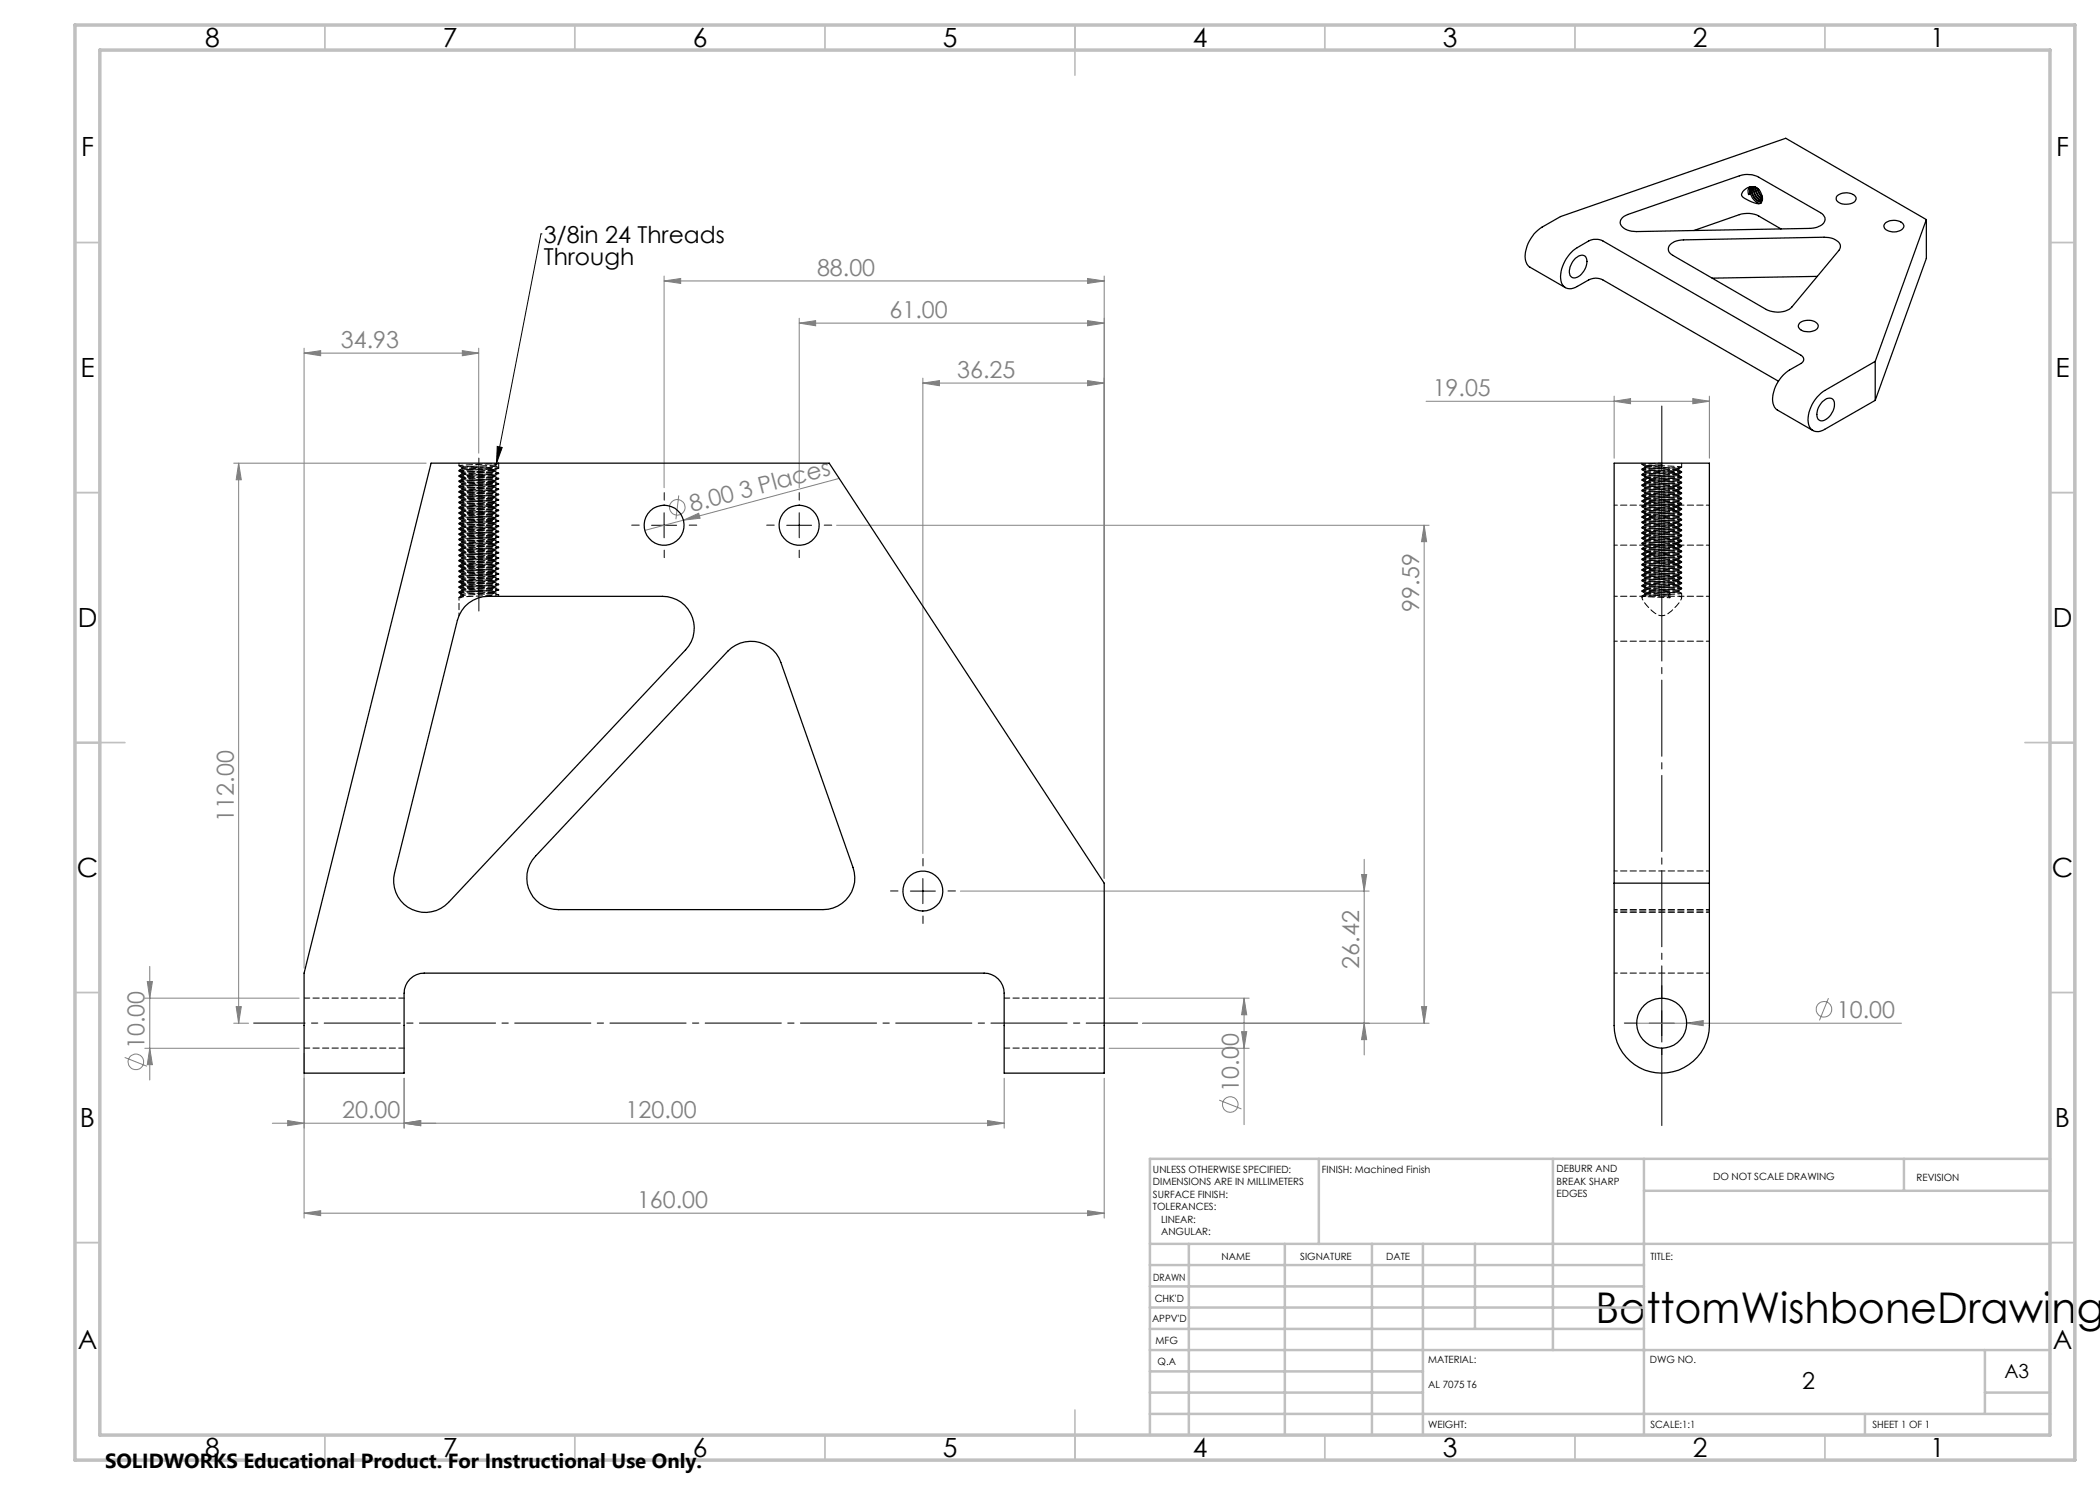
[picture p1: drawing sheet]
<svg xmlns="http://www.w3.org/2000/svg" width="420mm" height="297mm" viewBox="0 0 420 297" stroke-linecap="round" stroke-linejoin="round" font-family="sans-serif">
<g fill="none" stroke="#808080" stroke-width=".2">
<path d="M132.8 56.2l3.3-.5v1zM132.8 55.2v42.3M132.8 56.2h88M217.5 55.7l3.3 .5-3.3 .5zM220.8 55.2v120.4M60.8 70.6l3.3-.5v1.1zM60.8 69.6v124M60.8 70.6h34.9M92.5 70.1l3.2 .5-3.2 .6zM95.7 69.6v21M159.8 64.6l3.3-.5v1.1zM159.8 63.6v33.9"/>
<path d="M159.8 64.6h61M184.6 76.6l3.3-.5v1zM184.6 75.6v95.1M184.6 76.6h36.2M217.5 64.1l3.3 .5-3.3 .6zM217.5 76.1l3.3 .5-3.3 .5zM322.8 79.2v12.4M338.6 79.7l3.3 .6-3.3 .4zM341.9 79.2v12.4M46.7 92.6h38.5M47.7 92.6v112M47.7 92.6l.6 3.4h-1.1z"/>
<path d="M135.7 99.1l-.5 4.8M167.9 95.7l-31.2 8.3M285.2 80.3h56.7M322.8 80.3l3.3-.6v1zM136.7 104l3-1.3 .3 .9zM136.7 104l-7.7 2.1M167.3 105.1h118.5M284.8 105.1v99.5M284.8 105.1l.5 3.2h-1zM192.1 178.2h81.7M272.3 174.9h1l-.5 3.3zM272.8 171.9v39.1"/>
<path d="M29 199.6h30.8M29.5 196.3h1l-.5 3.3zM30 193.3v22.7M221.8 199.6h28M248.8 199.6v25.3M248.8 199.6l.5 3.3h-1zM365.7 199.6l-1.8 4.5M24.9 211.5l4.5 1.8M29 209.7h30.8M30 209.7l.5 3.2h-1zM46.7 204.6h3M47.2 201.3h1.1l-.6 3.3z"/>
<path d="M60.8 210.6v33M80.8 215.6v10M200.8 215.6v10M220.8 215.6v28M221.8 209.7h28M228.5 204.6h57.3M248.3 206.3h1l-.5 3.4zM272.8 204.6l.5 3.3h-1zM284.3 201.3h1l-.5 3.3zM327.3 204.6h53M337.4 204.6l3.2-.5v1zM54.5 224.6h146.3"/>
<path d="M57.5 224.1l3.3 .5-3.3 .5zM80.8 224.6l3.3-.5v1zM197.5 224.1l3.3 .5-3.3 .5zM243.8 220l4.5 1.8M60.8 242.6l3.3-.5v1zM60.8 242.6h160M217.5 242.1l3.3 .5-3.3 .5z"/>
<circle cx="135.5" cy="101.5" r="1.55"/>
<circle cx="27.2" cy="212.4" r="1.56"/>
<circle cx="364.8" cy="201.9" r="1.56"/>
<circle cx="246.1" cy="220.9" r="1.55"/>
</g>
<path d="M108.2 46.8h.1M108.2 46.8l-8.9 45.8M99.4 89.3l1 .2-1.1 3.1zM130.3 105.1h5M132.8 102.5v5.1M157.3 105.1h5M159.8 102.5v5.1M182.1 178.2h5M184.6 175.7v5M329.8 204.6h5.1M332.4 202.1v5" fill="none" stroke="#000" stroke-width=".2"/>
<path d="M50.7 204.6h176.8" fill="none" stroke="#000" stroke-width=".2" stroke-dasharray="15.2 1.3 1.3 1.3" stroke-dashoffset="4.9"/>
<path d="M95.8 122.2v-30.6" fill="none" stroke="#000" stroke-width=".2" stroke-dasharray="15.2 1.3 1.3 1.3" stroke-dashoffset="1.9"/>
<g fill="none" stroke="#000" stroke-width=".2" stroke-dasharray="15.2 1.3 1.3 1.3">
<path d="M127.8 105h-1.5M132.8 100v-1.5M132.8 110v1.5M137.8 105h1.5M154.8 105h-1.5M159.8 100v-1.5M159.8 110v1.5M164.8 105h1.5M179.6 178.2h-1.5M184.6 173.2v-1.5M189.6 178.2h1.5M184.6 183.2v1.5"/>
<path d="M332.4 199.6v-2.5M327.4 204.6h-2.5M332.4 209.6v2.5M337.4 204.6h2.5"/>
</g>
<path d="M332.4 81.2v143.9" fill="none" stroke="#000" stroke-width=".2" stroke-dasharray="15.2 1.3 1.3 1.3" stroke-dashoffset="2.3"/>
<g fill="none" stroke="#c0c0c0" stroke-width=".35">
<path d="M65 5v5M115 5v5M165 5v5M215 5v10M265 5v5M315 5v5M365 5v5M15 48.5h5M410 48.5h5M15 98.5h5M410 98.5h5M15 148.5h10"/>
<path d="M405 148.5h10M15 198.5h5M410 198.5h5M15 248.5h5M410 248.5h5M65 287v5M115 287v5M165 287v5M215 282v10M265 287v5M315 287v5M365 287v5"/>
</g>
<g fill="none" stroke="#c0c0c0" stroke-width=".5">
<path d="M263.8 231.8v17M310.6 231.8v38.2M328.8 231.8v55.2M328.8 238.2h81.2M380.8 231.8v6.4M410 231.8h-180v55.2M230 248.8h180M230 257.3h98.8M230 253h98.8M237.8 248.8v38.2M257 248.8v38.2M274.4 248.8v38.2"/>
<path d="M284.6 248.8v38.2M295 248.8v17M230 265.8h98.8M230 261.5h98.8M230 278.5h54.6M230 274.3h54.6M230 270h180M397 278.5h13M397 270v12.8M230 282.8h180M373 282.8v4.2"/>
</g>
<path d="M15 5h400v287h-400zM20 10h390v277h-390z" fill="none" stroke="#c0c0c0" stroke-width=".7"/>
<path d="M99.4 89.3l1 .2-1.1 3.1z" fill="#000"/>
<g fill="#808080">
<path d="M136.7 104l3-1.3 .3 .9z"/>
<path d="M80.8 224.6l3.3-.5v1zM57.5 224.1l3.3 .5-3.3 .5zM92.5 70.1l3.2 .5-3.2 .6zM60.8 70.6l3.3-.5v1.1zM217.5 55.7l3.3 .5-3.3 .5zM132.8 56.2l3.3-.5v1z"/>
<path d="M159.8 64.6l3.3-.5v1.1zM217.5 64.1l3.3 .5-3.3 .6zM184.6 76.6l3.3-.5v1zM217.5 76.1l3.3 .5-3.3 .5zM337.4 204.6l3.2 .5v-1z"/>
<path d="M47.2 201.3h1.1l-.6 3.3zM47.7 92.6l.6 3.4h-1.1z"/>
<path d="M29.5 196.3h1l-.5 3.3zM30 209.7l.5 3.2h-1zM248.8 199.6l.5 3.3h-1zM248.3 206.3h1l-.5 3.4zM284.8 105.1l.5 3.2h-1zM284.3 201.3h1l-.5 3.3zM272.3 174.9h1l-.5 3.3zM272.8 204.6l.5 3.3h-1z"/>
<path d="M322.8 80.3l3.3-.6v1zM338.6 79.7l3.3 .6-3.3 .4z"/>
<path d="M80.8 224.6l3.3-.5v1zM197.5 224.1l3.3 .5-3.3 .5z"/>
<path d="M60.8 242.6l3.3-.5v1zM217.5 242.1l3.3 .5-3.3 .5z"/>
</g>
<g fill="none" stroke="#000" stroke-width=".25">
<path d="M348.8 38a2.12 2.12 0 0 1 2.4-.5 2.12 2.12 0 0 1 1.3 2.1l-.1 .6a.76 .76 0 0 1-1.1 .5l-1.8-.7a1.5 1.5 0 0 1-1.2-1.1zM349.9 37.4a1.41 1.41 0 0 0-.2 1.5h.3M350.1 37.4a2.75 2.75 0 0 0 1.7 3.2h.3M350.4 37.4a1.32 1.32 0 0 0-.3 1.4l-.1 .1M350.6 37.4a2.24 2.24 0 0 0 1.2 2.9h.3l.4-.5M350.6 37.4a2.2 2.2 0 0 0 1.3 2.8h.4M350.9 37.4a2.3 2.3 0 0 0 1.5 2.7 2.19 2.19 0 0 1-1.6-2.7l-.1-.1a1.05 1.05 0 0 0-.7 1.6M351.1 37.4l-.1 .1a2.47 2.47 0 0 0 1.5 2.3l-.5-.4M351.2 37.5a2.47 2.47 0 0 0 1.3 2.3M351.4 37.6a2.35 2.35 0 0 0 1.1 1.8M351.5 37.7a2.36 2.36 0 0 0 .9 1.6M352.4 39.2v.1"/>
<path d="M367.4 39.2a2.7 2.7 0 0 1 3.8 .3 1.26 1.26 0 0 1-1.5 1.3 2.17 2.17 0 0 1-2.5-.9zM315.1 51.6a1.36 1.36 0 0 1 2.1-.2 3.3 3.3 0 0 1-2.4 4.2 1.21 1.21 0 0 1-.9-1.8l.5-1.2zM324.5 43.5l1.1-.6 22.3-7.7a5 5 0 0 1 3.9 .3l12.3 7a1.43 1.43 0 0 1 .9 1.6 1.43 1.43 0 0 1-1.3 1.2l-1.7 .4-34.7 .6a3 3 0 0 1-3.3-1.7l.1-.6zM334.2 48.8l1.1-.6 1.4-.2 28.1-.6a3.3 3.3 0 0 1 3.3 1.6v.5l-.3 .6-9.4 11.3a4.6 4.6 0 0 1-5.1 .5l-18.7-10.8a1.32 1.32 0 0 1-.9-1.1 1.32 1.32 0 0 1 .5-1.2zM352.2 40.6l-.1 .1M356.2 45.8l-4.4-2.6a5 5 0 0 0-3.9-.3l-9.1 3.2M363.5 55.3l-21.1 .3M377.2 44.5a2.69 2.69 0 0 1 3.5 .5 1.3 1.3 0 0 1-1.4 1.4 2.25 2.25 0 0 1-2.5-1v-.5zM385.3 43.9l-28.1-16.2-45.1 15.6-3.7 2.1a7.1 7.1 0 0 0-3.3 6.7l.3 .7 .5 .6 7.2 4.1M385.3 43.9l-10.3 28.4M385.3 43.9v7.8l-10.3 28.4M355.7 76.2l-35.1-20.2a3 3 0 0 0-2.9 0l-2.2 1.3a2.04 2.04 0 0 1-2.4 .2 2.04 2.04 0 0 1-1-2.2 7.4 7.4 0 0 1 3.4-5.8l2.2-1.3a3.3 3.3 0 0 1 2.9 0l39.6 22.8a.89 .89 0 0 1 .6 .9 .89 .89 0 0 1-.6 .8l-2.3 1.3a7.1 7.1 0 0 0-3.3 6.7l.3 .7 .5 .5 7.2 4.2"/>
<path d="M359.9 64.6a2.79 2.79 0 0 1 3.7 .3 1.13 1.13 0 0 1-1.3 1.4 2.08 2.08 0 0 1-2.6-1.1zM375 72.3l-10.1 5.8a7.1 7.1 0 0 0-3.2 6.7 1.94 1.94 0 0 0 3.2 1.1l10.1-5.8M375 72.3v7.8M86.2 92.6h79.6l55 84v38h-20v-16a4 4 0 0 0-4-4h-112a4 4 0 0 0-4 4v16h-20v-20zM322.8 92.6h19.1v112.5a9.5 9.5 0 0 1-9.5 9.5 9.5 9.5 0 0 1-9.6-9.5zM364.5 80.4a1.44 1.44 0 0 1 2.2-.3 3.5 3.5 0 0 1-2.2 4.1 1.14 1.14 0 0 1-1.1-1.7l.3-1.1zM93 121.3a6.5 6.5 0 0 1 4.6-2h34.9a6.3 6.3 0 0 1 5.8 3.8 6.3 6.3 0 0 1-1.2 6.9l-47.4 50.5a6.4 6.4 0 0 1-7.7 1.2 6.4 6.4 0 0 1-3.1-7.1l12.6-50.5 .8-1.9zM145.6 130.2a6.4 6.4 0 0 1 10.6 2.3l14.4 41a6.3 6.3 0 0 1-6 8.4h-52.9a6.3 6.3 0 0 1-5.8-3.8 6.3 6.3 0 0 1 1.2-6.9zM322.8 176.6h19.1"/>
<circle cx="132.8" cy="105" r="4"/>
<circle cx="159.8" cy="105" r="4"/>
<circle cx="184.6" cy="178.2" r="4"/>
<circle cx="332.4" cy="204.6" r="5"/>
</g>
<g fill="none" stroke="#000" stroke-width=".2" stroke-dasharray="1.3 .6" stroke-dashoffset=".5">
<path d="M92.5 93.5l6.7 .5-6.8 .5M92.5 94.6l6.7 .5-6.8 .5M92.5 95.6l6.7 .5-6.8 .6M92.5 96.7l6.7 .5-6.8 .5M92.5 97.8l6.7 .4-6.8 .6M92.5 98.8l6.7 .5-6.8 .5M92.5 99.9l6.7 .5-6.8 .5M92.5 93.8l6.7 .5-6.8 .5M92.5 94.8l6.7 .5-6.8 .6M92.5 95.9l6.7 .5-6.8 .5M92.5 97l6.7 .4-6.8 .6M92.5 98l6.7 .5-6.8 .5"/>
<path d="M92.5 99.1l6.7 .5-6.8 .5M99.7 92.6l-7.9 .5M99.7 93.5l-7.9 .6M99.7 92.6v.9M328.4 97l7.9 .5M328.4 94.9l7.9 .5M332.4 92.6v.9M336.3 93.4l-7.9 .5M336.3 94.5l-7.9 .5M336.3 95.5l-7.9 .6M336.3 96.6l-7.9 .5M336.3 97.6l-7.9 .6"/>
<path d="M336.3 98.7l-7.9 .5M336.3 99.8l-7.9 .5M336.3 94.3l-7.8 .6M336.3 95.4l-7.8 .5M336.3 96.5l-7.8 .5M336.3 97.5l-7.8 .5M336.3 98.6l-7.8 .5M336.3 99.6l-7.8 .5M92.1 119.5v-.9M92.5 100.9l6.7 .5-6.8 .5M92.5 102l6.7 .5-6.8 .5M92.5 103l6.7 .5-6.8 .6"/>
<path d="M92.5 104.1l6.7 .5-6.8 .5M92.5 105.2l6.7 .4-6.8 .6M92.5 106.2l6.7 .5-6.8 .5M92.5 107.3l6.7 .5-6.8 .5M92.5 108.3l6.7 .5-6.8 .6M92.5 109.4l6.7 .5-6.8 .5M92.5 110.5l6.7 .4-6.8 .6M92.5 111.5l6.7 .5-6.8 .5M92.5 112.6l6.7 .5-6.8 .5M92.5 113.6l6.7 .5-6.8 .5M92.5 114.7l6.7 .5-6.8 .5M92.5 115.7l6.7 .5-6.8 .6"/>
<path d="M92.5 116.8l6.7 .5-6.8 .5M92.5 117.9l6.7 .4-6.8 .6M92.5 100.1l6.7 .5-6.8 .6M92.5 101.2l6.7 .5-6.8 .5M92.5 102.2l6.7 .5-6.8 .6M92.5 103.3l6.7 .5-6.8 .5M92.5 104.4l6.7 .5-6.8 .5M92.5 105.4l6.7 .5-6.8 .5M92.5 106.5l6.7 .5-6.8 .5M92.5 107.5l6.7 .5-6.8 .6M92.5 108.6l6.7 .5-6.8 .5M92.5 109.7l6.7 .4-6.8 .6"/>
<path d="M92.5 110.7l6.7 .5-6.8 .5M92.5 111.8l6.7 .5-6.8 .5M92.5 112.8l6.7 .5-6.8 .6M92.5 113.9l6.7 .5-6.8 .5M92.5 114.9l6.7 .5-6.8 .6M92.5 116l6.7 .5-6.8 .5M92.5 117.1l6.7 .5-6.8 .5M92.5 118.1l6.7 .5-6.8 .5M328.4 101.2l7.9 .5M328.4 102.3l7.9 .5M328.4 104.4l7.9 .5M328.4 105.5l7.9 .5"/>
<path d="M328.4 106.5l7.9 .5M328.4 109.7l7.9 .5M328.4 111.8l7.9 .5M328.4 112.9l7.9 .5M328.4 115l7.9 .5M328.4 118.2l7.9 .5M328.4 113.9l7.9 .5M328.4 117.1l7.9 .5M334 119.5v-.9M336.3 100.8l-7.9 .5M336.3 101.9l-7.9 .5M336.3 102.9l-7.9 .6"/>
<path d="M336.3 104l-7.9 .5M336.3 105.1l-7.9 .5M336.3 106.1l-7.9 .5M336.3 107.2l-7.9 .5M336.3 108.2l-7.9 .6M336.3 109.3l-7.9 .5M336.3 110.3l-7.9 .6M336.3 111.4l-7.9 .5M336.3 112.5l-7.9 .5M336.3 113.5l-7.9 .5M336.3 114.6l-7.9 .5M336.3 115.6l-7.9 .6"/>
<path d="M336.3 116.7l-7.9 .5M336.3 117.8l-7.9 .5M336.3 100.7l-7.8 .5M336.3 101.7l-7.8 .6M336.3 102.8l-7.8 .5M336.3 103.9l-7.8 .5M336.3 104.9l-7.8 .5M336.3 106l-7.8 .5M336.3 107l-7.8 .6M336.3 108.1l-7.8 .5M336.3 109.2l-7.8 .5M336.3 110.2l-7.8 .5"/>
<path d="M336.3 111.3l-7.8 .5M336.3 112.3l-7.8 .5M336.3 113.4l-7.8 .5M336.3 114.4l-7.8 .6M336.3 115.5l-7.8 .5M336.3 116.6l-7.8 .5M336.3 117.6l-7.8 .5M336.3 118.7l-7.8 .5"/>
</g>
<g fill="none" stroke="#000" stroke-width=".2" stroke-dasharray="1.3 .6" stroke-dashoffset=".3">
<path d="M91.8 94.2l.6 .3M91.8 95.3l.6 .3M91.8 96.3l.6 .4M91.8 97.4l.6 .3M91.8 98.5l.6 .3M91.8 99.5l.6 .3M91.8 93.2l.6 .3M91.9 93.2l7.8 .5-7.9 .5M91.9 94.2l7.8 .5-7.9 .6M91.9 95.3l7.8 .5-7.9 .5M91.9 96.3l7.8 .6-7.9 .5M91.9 97.4l7.8 .5-7.9 .5"/>
<path d="M91.9 98.5l7.8 .5-7.9 .5M91.9 99.5l7.8 .5-7.9 .6M91.9 94.1l7.8 .5-7.9 .5M91.9 95.2l7.8 .5-7.9 .5M91.9 96.2l7.8 .5-7.9 .5M91.9 97.3l7.8 .5-7.9 .5M91.9 98.3l7.8 .5-7.9 .6M91.9 99.4l7.8 .5-7.9 .5M92.4 94.8l-.6 .3M92.4 95.8l-.6 .4M92.4 96.9l-.6 .3M92.4 98l-.6 .3"/>
<path d="M92.4 99l-.6 .4M92.4 93.7l-.6 .4M99.2 92.9l.5-.3M99.7 93.5l-.5-.3M328.4 94l.6 .3M328.4 95l.6 .3M328.4 96.1l.6 .3M328.4 97.1l.6 .4M328.4 98.2l.6 .3M328.4 99.2l.6 .4M328.4 92.9l.6 .3M329 94.5l-.6 .4"/>
<path d="M329 95.6l-.6 .3M329 96.6l-.6 .4M329 97.7l-.6 .3M329 98.8l-.6 .3M329 99.8l-.6 .3M329 93.5l-.6 .3M335.7 94.8l.6-.3M335.7 95.9l.6-.4M335.7 96.9l.6-.3M335.7 98l.6-.3M335.7 99l.6-.3M335.7 93.8l.6-.4"/>
<path d="M336.3 95.4l-.6-.3M336.3 96.4l-.6-.3M336.3 97.5l-.6-.3M336.3 98.6l-.6-.4M336.3 99.6l-.6-.3M336.3 94.3l-.6-.3M91.8 100.6l.6 .3M91.8 101.6l.6 .4M91.8 102.7l.6 .3M91.8 103.7l.6 .4M91.8 104.8l.6 .3M91.8 105.9l.6 .3"/>
<path d="M91.8 106.9l.6 .3M91.8 108l.6 .3M91.8 109l.6 .4M91.8 110.1l.6 .3M91.8 111.2l.6 .3M91.8 112.2l.6 .3M91.8 113.3l.6 .3M91.8 114.3l.6 .4M91.8 115.4l.6 .3M91.8 116.4l.6 .4M91.8 117.5l.6 .3M91.8 118.6l.6 .3"/>
<path d="M91.9 110.1l7.8 .5-7.9 .5M91.9 111.2l7.8 .5-7.9 .5M91.9 112.2l7.8 .5-7.9 .6M91.9 113.3l7.8 .5-7.9 .5M91.9 114.3l7.8 .5-7.9 .6M91.9 115.4l7.8 .5-7.9 .5M91.9 116.4l7.8 .6-7.9 .5M91.9 117.5l7.8 .5-7.9 .5M91.9 100.6l7.8 .5-7.9 .5M91.9 101.6l7.8 .5-7.9 .6M91.9 102.7l7.8 .5-7.9 .5M91.9 103.7l7.8 .6-7.9 .5"/>
<path d="M91.9 104.8l7.8 .5-7.9 .5M91.9 105.9l7.8 .5-7.9 .5M91.9 106.9l7.8 .5-7.9 .6M91.9 108l7.8 .5-7.9 .5M91.9 109l7.8 .6-7.9 .5M91.9 100.5l7.8 .5-7.9 .5M91.9 101.5l7.8 .5-7.9 .5M91.9 102.6l7.8 .5-7.9 .5M91.9 103.6l7.8 .5-7.9 .6M91.9 104.7l7.8 .5-7.9 .5M91.9 105.8l7.8 .4-7.9 .6M91.9 106.8l7.8 .5-7.9 .5"/>
<path d="M91.9 107.9l7.8 .5-7.9 .5M91.9 108.9l7.8 .5-7.9 .5M91.9 110l7.8 .5-7.9 .5M91.9 111l7.8 .5-7.9 .6M91.9 112.1l7.8 .5-7.9 .5M91.9 113.2l7.8 .5-7.9 .5M91.9 114.2l7.8 .5-7.9 .5M91.9 115.3l7.8 .5-7.9 .5M91.9 116.3l7.8 .5-7.9 .6M91.9 117.4l7.8 .5-7.9 .5M91.9 118.5l7.8 .4-7.9 .6M92.4 100.1l-.6 .3"/>
<path d="M92.4 101.1l-.6 .4M92.4 102.2l-.6 .3M92.4 103.3l-.6 .3M92.4 104.3l-.6 .3M92.4 105.4l-.6 .3M92.4 106.4l-.6 .4M92.4 107.5l-.6 .3M92.4 108.5l-.6 .4M92.4 109.6l-.6 .3M92.4 110.7l-.6 .3M92.4 111.7l-.6 .4M92.4 112.8l-.6 .3"/>
<path d="M92.4 113.8l-.6 .4M92.4 114.9l-.6 .3M92.4 116l-.6 .3M92.4 117l-.6 .3M92.4 118.1l-.6 .3M92.4 119.1l-.6 .4M328.4 100.3l.6 .3M328.4 101.4l.6 .3M328.4 102.4l.6 .4M328.4 103.5l.6 .3M328.4 104.5l.6 .4M328.4 105.6l.6 .3"/>
<path d="M328.4 106.7l.6 .3M328.4 107.7l.6 .3M328.4 108.8l.6 .3M328.4 109.8l.6 .4M328.4 110.9l.6 .3M328.4 111.9l.6 .4M328.4 113l.6 .3M328.4 114.1l.6 .3M328.4 115.1l.6 .4M328.4 116.2l.6 .3M328.4 117.2l.6 .4M328.4 118.3l.6 .3"/>
<path d="M329 100.9l-.6 .3M329 101.9l-.6 .4M329 103l-.6 .3M329 104l-.6 .4M329 105.1l-.6 .3M329 106.2l-.6 .3M329 107.2l-.6 .4M329 108.3l-.6 .3M329 109.3l-.6 .4M329 110.4l-.6 .3M329 111.5l-.6 .3M329 112.5l-.6 .3"/>
<path d="M329 113.6l-.6 .3M329 114.6l-.6 .4M329 115.7l-.6 .3M329 116.7l-.6 .4M329 117.8l-.6 .3M329 118.9l-.6 .3M335.7 100.1l.6-.3M335.7 101.2l.6-.4M335.7 102.2l.6-.3M335.7 103.3l.6-.4M335.7 104.3l.6-.3M335.7 105.4l.6-.3"/>
<path d="M335.7 106.5l.6-.4M335.7 107.5l.6-.3M335.7 108.6l.6-.4M335.7 109.6l.6-.3M335.7 110.7l.6-.3M335.7 111.7l.6-.3M335.7 112.8l.6-.3M335.7 113.9l.6-.4M335.7 114.9l.6-.3M335.7 116l.6-.4M335.7 117l.6-.3M335.7 118.1l.6-.3"/>
<path d="M336.3 100.7l-.6-.4M336.3 101.7l-.6-.3M336.3 102.8l-.6-.3M336.3 103.9l-.6-.4M336.3 104.9l-.6-.3M336.3 106l-.6-.4M336.3 107l-.6-.3M336.3 108.1l-.6-.3M336.3 109.1l-.6-.3M336.3 110.2l-.6-.3M336.3 111.3l-.6-.4M336.3 112.3l-.6-.3"/>
<path d="M336.3 113.4l-.6-.4M336.3 114.4l-.6-.3M336.3 115.5l-.6-.3M336.3 116.6l-.6-.4M336.3 117.6l-.6-.3M336.3 118.7l-.6-.4"/>
</g>
<g fill="none" stroke="#000" stroke-width=".2" stroke-dasharray="1.3 .6">
<path d="M91.8 99.4v.1M91.8 98.3v.1M91.8 97.2v.2M91.8 96.2v.1M91.8 95.1v.2M91.8 94.1v.1M91.8 92.6v.5M92.4 94.5v.3M92.4 95.6v.3M92.4 96.7v.2M92.4 97.7v.3M92.4 98.8v.2"/>
<path d="M92.4 99.8v.3M92.4 93.5v.2M98.9 94.1l.5-.4M98.9 95.1l.5-.3M98.9 96.2l.5-.3M98.9 97.3l.5-.4M98.9 98.3l.5-.3M98.9 99.4l.5-.4M98.9 93l.5-.3M99.2 93.2v-.3M99.2 94.3v-.3M99.2 95.3v-.2"/>
<path d="M99.2 96.4v-.3M99.2 97.4v-.2M99.2 98.5v-.3M99.2 99.6v-.3M99.4 95.6l-.5-.3M99.4 96.6l-.5-.3M99.4 97.7l-.5-.3M99.4 98.8l-.5-.4M99.4 99.8l-.5-.3M99.4 94.5l-.5-.3M99.7 93.7v-.2M99.7 94.7v-.1"/>
<path d="M99.7 95.8v-.1M99.7 96.9v-.2M99.7 97.9v-.1M99.7 99v-.2M328.4 99.1v.1M328.4 98v.2M328.4 97v.1M328.4 95.9v.2M328.4 94.9v.1M328.4 93.8v.1M328.4 92.6v.3M329 94.3v.2"/>
<path d="M329 95.3v.3M329 96.4v.3M329 97.4v.3M329 98.5v.3M329 99.6v.2M329 93.2v.3M335.7 95.9h.1M335.7 96.9h.1M335.7 98h.1M335.7 99h.1M335.7 93.7h.1M335.7 94.8h.1"/>
<path d="M335.8 95.1v-.3M335.8 96.1v-.2M335.8 97.2v-.3M335.8 98.2v-.2M335.8 99.3v-.3M335.8 94v-.3M336.3 94.5v-.2M336.3 95.5v-.1M336.3 96.6v-.1M336.3 97.6v-.1M336.3 98.7v-.1M336.3 99.8v-.2"/>
<path d="M91.8 118.4v.1M91.8 117.4v.1M91.8 116.3v.1M91.8 115.2v.2M91.8 114.2v.1M91.8 113.1v.2M91.8 112.1v.1M91.8 111v.1M91.8 109.9v.2M91.8 108.9v.1M91.8 107.8v.2M91.8 106.8v.1"/>
<path d="M91.8 105.7v.1M91.8 104.7v.1M91.8 103.6v.1M91.8 102.5v.2M91.8 101.5v.1M91.8 100.4v.2M91.9 118.6h.2M91.9 119.5h.2M92.1 118.6l.6 .3M92.4 100.9v.3M92.4 101.9v.3M92.4 103v.3"/>
<path d="M92.4 104.1v.2M92.4 105.1v.3M92.4 106.2v.2M92.4 107.2v.3M92.4 108.3v.3M92.4 109.4v.2M92.4 110.4v.3M92.4 111.5v.2M92.4 112.5v.3M92.4 113.6v.3M92.4 114.6v.3M92.4 115.7v.3"/>
<path d="M92.4 116.8v.2M92.4 117.8v.3M92.4 118.9v.2M92.5 118.9h.2M92.5 119.2h.2M92.7 119.2l-.6 .3M92.7 118.9v.3M98.9 100.4l.5-.3M98.9 101.5l.5-.3M98.9 102.5l.5-.3M98.9 103.6l.5-.3M98.9 104.7l.5-.4"/>
<path d="M98.9 105.7l.5-.3M98.9 106.8l.5-.4M98.9 107.8l.5-.3M98.9 108.9l.5-.3M98.9 110l.5-.4M98.9 111l.5-.3M98.9 112.1l.5-.4M98.9 113.1l.5-.3M98.9 114.2l.5-.3M98.9 115.2l.5-.3M98.9 116.3l.5-.3M98.9 117.4l.5-.4"/>
<path d="M98.9 118.4l.5-.3M99.2 100.6v-.2M99.2 101.7v-.3M99.2 102.7v-.2M99.2 103.8v-.3M99.2 104.9v-.3M99.2 105.9v-.3M99.2 107v-.3M99.2 108v-.2M99.2 109.1v-.3M99.2 110.1v-.2M99.2 111.2v-.3"/>
<path d="M99.2 112.3v-.3M99.2 113.3v-.2M99.2 114.4v-.3M99.2 115.4v-.2M99.2 116.5v-.3M99.2 117.6v-.3M99.2 118.6v-.3M99.4 100.9l-.5-.4M99.4 101.9l-.5-.3M99.4 103l-.5-.3M99.4 104.1l-.5-.4M99.4 105.1l-.5-.3"/>
<path d="M99.4 106.2l-.5-.4M99.4 107.2l-.5-.3M99.4 108.3l-.5-.3M99.4 109.3l-.5-.3M99.4 110.4l-.5-.3M99.4 111.5l-.5-.4M99.4 112.5l-.5-.3M99.4 113.6l-.5-.4M99.4 114.6l-.5-.3M99.4 115.7l-.5-.3M99.4 116.8l-.5-.4M99.4 117.8l-.5-.3"/>
<path d="M99.4 118.9l-.5-.4M99.7 100v-.1M99.7 101.1v-.1M99.7 102.1v-.1M99.7 103.2v-.1M99.7 104.3v-.2M99.7 105.3v-.1M99.7 106.4v-.2M99.7 107.4v-.1M99.7 108.5v-.1M99.7 109.6v-.2M99.7 110.6v-.1"/>
<path d="M99.7 111.7v-.2M99.7 112.7v-.1M99.7 113.8v-.1M99.7 114.8v-.1M99.7 115.9v-.1M99.7 117v-.2M99.7 118v-.1M99.7 119.3v-.4M328.4 119.2v.4M328.4 118.1v.2M328.4 117.1v.1M328.4 116v.2"/>
<path d="M328.4 115v.1M328.4 113.9v.1M328.4 112.9v.1M328.4 111.8v.1M328.4 110.7v.2M328.4 109.7v.1M328.4 108.6v.2M328.4 107.6v.1M328.4 106.5v.1M328.4 105.4v.2M328.4 104.4v.1M328.4 103.3v.2"/>
<path d="M328.4 102.3v.1M328.4 101.2v.1M328.4 100.2v.1M329 100.6v.3M329 101.7v.2M329 102.7v.3M329 103.8v.3M329 104.9v.2M329 105.9v.3M329 107v.2M329 108v.3M329 109.1v.3"/>
<path d="M329 110.1v.3M329 111.2v.3M329 112.3v.2M329 113.3v.3M329 114.4v.2M329 115.4v.3M329 116.5v.3M329 117.6v.2M329 118.6v.3M333.8 119.2l.2 .3M333.8 118.9v.3M334 118.6l-.2 .3"/>
<path d="M335.7 114.9h.1M335.7 116h.1M335.7 117h.1M335.7 118.1h.1M335.7 102.2h.1M335.7 103.3h.1M335.7 104.3h.1M335.7 105.4h.1M335.7 106.4h.1M335.7 107.5h.1M335.7 108.6h.1M335.7 109.6h.1"/>
<path d="M335.7 110.7h.1M335.7 111.7h.1M335.7 112.8h.1M335.7 113.9h.1M335.7 100.1h.1M335.7 101.2h.1M335.8 100.4v-.3M335.8 101.4v-.2M335.8 102.5v-.3M335.8 103.5v-.2M335.8 104.6v-.3M335.8 105.6v-.2"/>
<path d="M335.8 106.7v-.3M335.8 107.8v-.3M335.8 108.8v-.2M335.8 109.9v-.3M335.8 110.9v-.2M335.8 112v-.3M335.8 113.1v-.3M335.8 114.1v-.2M335.8 115.2v-.3M335.8 116.2v-.2M335.8 117.3v-.3M335.8 118.3v-.2"/>
<path d="M336.3 100.8v-.1M336.3 101.9v-.2M336.3 102.9v-.1M336.3 104v-.1M336.3 105.1v-.2M336.3 106.1v-.1M336.3 107.2v-.2M336.3 108.2v-.1M336.3 109.3v-.1M336.3 110.3v-.1M336.3 111.4v-.1M336.3 112.5v-.2"/>
<path d="M336.3 113.5v-.1M336.3 114.6v-.2M336.3 115.6v-.1M336.3 116.7v-.1M336.3 117.8v-.2"/>
</g>
<g fill="none" stroke="#000" stroke-width=".2" stroke-dasharray="1.3 .6" stroke-dashoffset=".1">
<path d="M99.2 92.9l-6.8 .6M99.2 93.2l-6.8 .5M329 97.7l6.7 .5M329 98.8l6.7 .5M329 99.8l6.7 .5M335.7 93.8l-6.7 .5M335.7 94.8l-6.7 .5M335.7 95.9l-6.7 .5M335.7 96.9l-6.7 .5M335.7 98l-6.7 .5M335.7 99l-6.7 .6M335.7 94l-6.7 .5"/>
<path d="M335.7 95.1l-6.7 .5M335.7 96.1l-6.7 .5M335.7 97.2l-6.7 .5M335.7 98.2l-6.7 .6M335.7 99.3l-6.7 .5M329 102l6.7 .5M329 104.1l6.7 .5M329 109.4l6.7 .5M329 110.4l6.7 .5M329 111.5l6.7 .5M329 112.5l6.7 .5M329 114.7l6.7 .5"/>
<path d="M329 116.8l6.7 .5M329 100.9l6.7 .5M329 103l6.7 .5M329 106.2l6.7 .5M329 113.6l6.7 .5M335.7 100.1l-6.7 .5M335.7 101.2l-6.7 .5M335.7 102.2l-6.7 .5M335.7 103.3l-6.7 .5M335.7 104.3l-6.7 .6M335.7 105.4l-6.7 .5M335.7 106.5l-6.7 .5"/>
<path d="M335.7 107.5l-6.7 .5M335.7 108.6l-6.7 .5M335.7 109.6l-6.7 .5M335.7 110.7l-6.7 .5M335.7 111.7l-6.7 .6M335.7 112.8l-6.7 .5M335.7 113.9l-6.7 .5M335.7 114.9l-6.7 .5M335.7 116l-6.7 .5M335.7 117l-6.7 .6M335.7 118.1l-6.7 .5M335.7 100.4l-6.7 .5"/>
<path d="M335.7 101.4l-6.7 .5M335.7 102.5l-6.7 .5M335.7 103.5l-6.7 .5M335.7 104.6l-6.7 .5M335.7 105.6l-6.7 .6M335.7 106.7l-6.7 .5M335.7 107.8l-6.7 .5M335.7 108.8l-6.7 .5M335.7 109.9l-6.7 .5M335.7 110.9l-6.7 .6M335.7 112l-6.7 .5M335.7 113.1l-6.7 .5"/>
<path d="M335.7 114.1l-6.7 .5M335.7 115.2l-6.7 .5M335.7 116.2l-6.7 .5M335.7 117.3l-6.7 .5M335.7 118.3l-6.7 .6"/>
</g>
<g fill="none" stroke="#000" stroke-width=".2" stroke-dasharray="1.3 .6" stroke-dashoffset=".2">
<path d="M329 93.5l6.6 .5M329 94.6l6.6 .4M329 95.6l6.6 .5M329 96.7l6.6 .4M329 93.2l6.6 .5M329 94.3l6.6 .5M329 95.3l6.6 .5M329 96.4l6.6 .5M329 97.5l6.6 .4M329 98.5l6.6 .5M329 99.6l6.6 .4M329 105.1l6.6 .5"/>
<path d="M329 107.3l6.6 .4M329 108.3l6.6 .5M329 117.8l6.6 .5M329 118.9l4.8 .3M329 100.6l6.6 .5M329 101.7l6.6 .5M329 102.8l6.6 .4M329 103.8l6.6 .5M329 104.9l6.6 .4M329 105.9l6.6 .5M329 107l6.6 .5M329 108l6.6 .5"/>
<path d="M329 109.1l6.6 .5M329 110.2l6.6 .4M329 111.2l6.6 .5M329 112.3l6.6 .4M329 113.3l6.6 .5M329 114.4l6.6 .5M329 115.5l6.6 .4M329 116.5l6.6 .5M329 117.6l6.6 .4M329 118.6l4.8 .3M329 115.7l6.6 .5M335.9 119.3h.4a2.28 2.28 0 0 1-.9 1.8 4.5 4.5 0 0 1-3.1 2.1 6.4 6.4 0 0 1-3.8-3.4l-.1-.4 .5-.1"/>
<path d="M80.8 199.6h-20M220.8 199.6h-20M60.8 209.6h20M200.8 209.6h20"/>
</g>
<path d="M91.8 119.5v3.7M328.4 119.2l5.6 .3M328.4 118.3l5.6 .3" fill="none" stroke="#000" stroke-width=".2" stroke-dasharray="1.3 .6" stroke-dashoffset=".7"/>
<g fill="none" stroke="#000" stroke-width=".2" stroke-dasharray="1.3 .6" stroke-dashoffset=".6">
<path d="M328.4 93.8l7.8 .5M328.4 95.9l7.8 .5M328.4 98.1l7.8 .4M328.4 99.1l7.8 .5M328.4 92.9l7.8 .5M328.4 94l7.8 .4M328.4 95l7.8 .5M328.4 96.1l7.8 .4M328.4 97.1l7.8 .5M328.4 98.2l7.8 .5M328.4 99.2l7.8 .5M332.4 92.6l-4 .3"/>
<path d="M332.4 93.5l-3.9 .3M322.8 109h19.1M328.4 100.2l7.8 .4M328.4 103.4l7.8 .4M328.4 107.6l7.8 .4M328.4 110.8l7.8 .4M328.4 116.1l7.8 .4M328.4 100.3l7.8 .5M328.4 101.4l7.8 .4M328.4 102.4l7.8 .5M328.4 103.5l7.8 .5M328.4 104.5l7.8 .5"/>
<path d="M328.4 105.6l7.8 .5M328.4 106.7l7.8 .4M328.4 107.7l7.8 .5M328.4 108.8l7.8 .4M328.4 109.8l7.8 .5M328.4 110.9l7.8 .5M328.4 111.9l7.8 .5M328.4 113l7.8 .5M328.4 114.1l7.8 .4M328.4 115.1l7.8 .5M328.4 116.2l7.8 .5M328.4 117.2l7.8 .5"/>
<path d="M328.4 108.6l7.8 .5M341.9 119.3h-19.1M341.9 101h-19.1M341.9 128.2h-19.1M341.9 174.2h-19.1M322.8 194.6h19.1M322.8 182.2h19.1M322.8 182.5h19.1M341.9 181.9h-19.1"/>
</g>
<path d="M332.4 92.9l-3.4 .3M332.4 93.2l-3.4 .3" fill="none" stroke="#000" stroke-width=".2" stroke-dasharray="1.3 .6" stroke-dashoffset="-.1"/>
<path d="M336.3 93.4v-.8M336.3 119.6v-.9" fill="none" stroke="#000" stroke-width=".2" stroke-dasharray="1.3 .6" stroke-dashoffset=".4"/>
<text font-size="8.5" x="319.1" y="264.5">BottomWishboneDrawing</text>
<g font-size="5.3">
<text x="41" y="9.5">8</text>
<text x="88.5" y="9.5">7</text>
<text x="138.5" y="9.5">6</text>
<text x="188.5" y="9.5">5</text>
<text x="238.5" y="9.5">4</text>
<text x="288.5" y="9.5">3</text>
<text x="338.5" y="9.5">2</text>
<text x="386" y="9.5">1</text>
<text x="16.2" y="31.3">F</text>
<text x="411.2" y="31.3">F</text>
<text x="16.1" y="75.5">E</text>
<text x="411.1" y="75.5">E</text>
<text x="15.5" y="125.5">D</text>
<text x="410.5" y="125.5">D</text>
<text x="15.4" y="175.5">C</text>
<text x="410.4" y="175.5">C</text>
<text x="16" y="225.5">B</text>
<text x="411" y="225.5">B</text>
<text x="15.5" y="269.8">A</text>
<text x="410.5" y="269.8">A</text>
<text x="41" y="291.5">8</text>
<text x="88.5" y="291.5">7</text>
<text x="138.5" y="291.5">6</text>
<text x="188.5" y="291.5">5</text>
<text x="238.5" y="291.5">4</text>
<text x="288.5" y="291.5">3</text>
<text x="338.5" y="291.5">2</text>
<text x="386" y="291.5">1</text>
</g>
<g font-size="4.7">
<text x="108.7" y="48.5">3/8in 24 Threads</text>
<text x="108.7" y="53">Through</text>
<text x="360.4" y="277.9">2</text>
</g>
<g font-size="4.7" fill="#808080">
<text x="163.4" y="55.2">88.00</text>
<text x="177.9" y="63.6">61.00</text>
<text x="68.2" y="69.6">34.93</text>
<text x="191.5" y="75.6">36.25</text>
<text x="286.5" y="79.2">19.05</text>
<text x="138.4" y="102.4" transform="rotate(-15 138.4 102.4)">8.00 3 Places</text>
<text x="283.8" y="122.3" transform="rotate(-90 283.8 122.3)">99.59</text>
<text x="46.7" y="164.3" transform="rotate(-90 46.7 164.3)">112.00</text>
<text x="271.8" y="193.7" transform="rotate(-90 271.8 193.7)">26.42</text>
<text x="367.4" y="203.6">10.00</text>
<text x="28.9" y="209.8" transform="rotate(-90 28.9 209.8)">10.00</text>
<text x="247.8" y="218.3" transform="rotate(-90 247.8 218.3)">10.00</text>
<text x="68.4" y="223.6">20.00</text>
<text x="125.1" y="223.6">120.00</text>
<text x="127.4" y="241.6">160.00</text>
</g>
<text font-size="4.1" x="21" y="293.7">SOLIDWORKS Educational Product. For Instructional Use Only.</text>
<text font-size="3.9" x="400.9" y="275.5">A3</text>
<g font-size="2">
<text x="230.6" y="234.6">UNLESS OTHERWISE SPECIFIED:</text>
<text x="230.6" y="237.1">DIMENSIONS ARE IN MILLIMETERS</text>
<text x="230.6" y="239.6">SURFACE FINISH:</text>
<text x="264.4" y="234.6">FINISH: Machined Finish</text>
<text x="311.3" y="234.5">DEBURR AND</text>
<text x="311.3" y="237">BREAK SHARP</text>
<text x="311.3" y="239.5">EDGES</text>
<text x="342.6" y="236">DO NOT SCALE DRAWING</text>
<text x="383.3" y="236.2">REVISION</text>
<text x="230.6" y="242.1">TOLERANCES:</text>
<text x="232.2" y="244.6">LINEAR:</text>
<text x="232.2" y="247.1">ANGULAR:</text>
<text x="244.3" y="252">NAME</text>
<text x="260" y="251.9">SIGNATURE</text>
<text x="277.2" y="251.9">DATE</text>
<text x="330.1" y="251.9">TITLE:</text>
<text x="230.6" y="256.1">DRAWN</text>
<text x="230.9" y="260.3">CHK'D</text>
<text x="230.4" y="264.4">APPV'D</text>
<text x="231.1" y="268.8">MFG</text>
<text x="231.5" y="273">Q.A</text>
<text x="285.6" y="272.5">MATERIAL:</text>
<text x="330" y="272.5">DWG NO.</text>
<text x="285.6" y="277.5">AL 7075 T6</text>
<text x="285.6" y="285.5">WEIGHT:</text>
<text x="330.1" y="285.6">SCALE:1:1</text>
<text x="374.5" y="285.6">SHEET 1 OF 1</text>
</g>
</svg>
